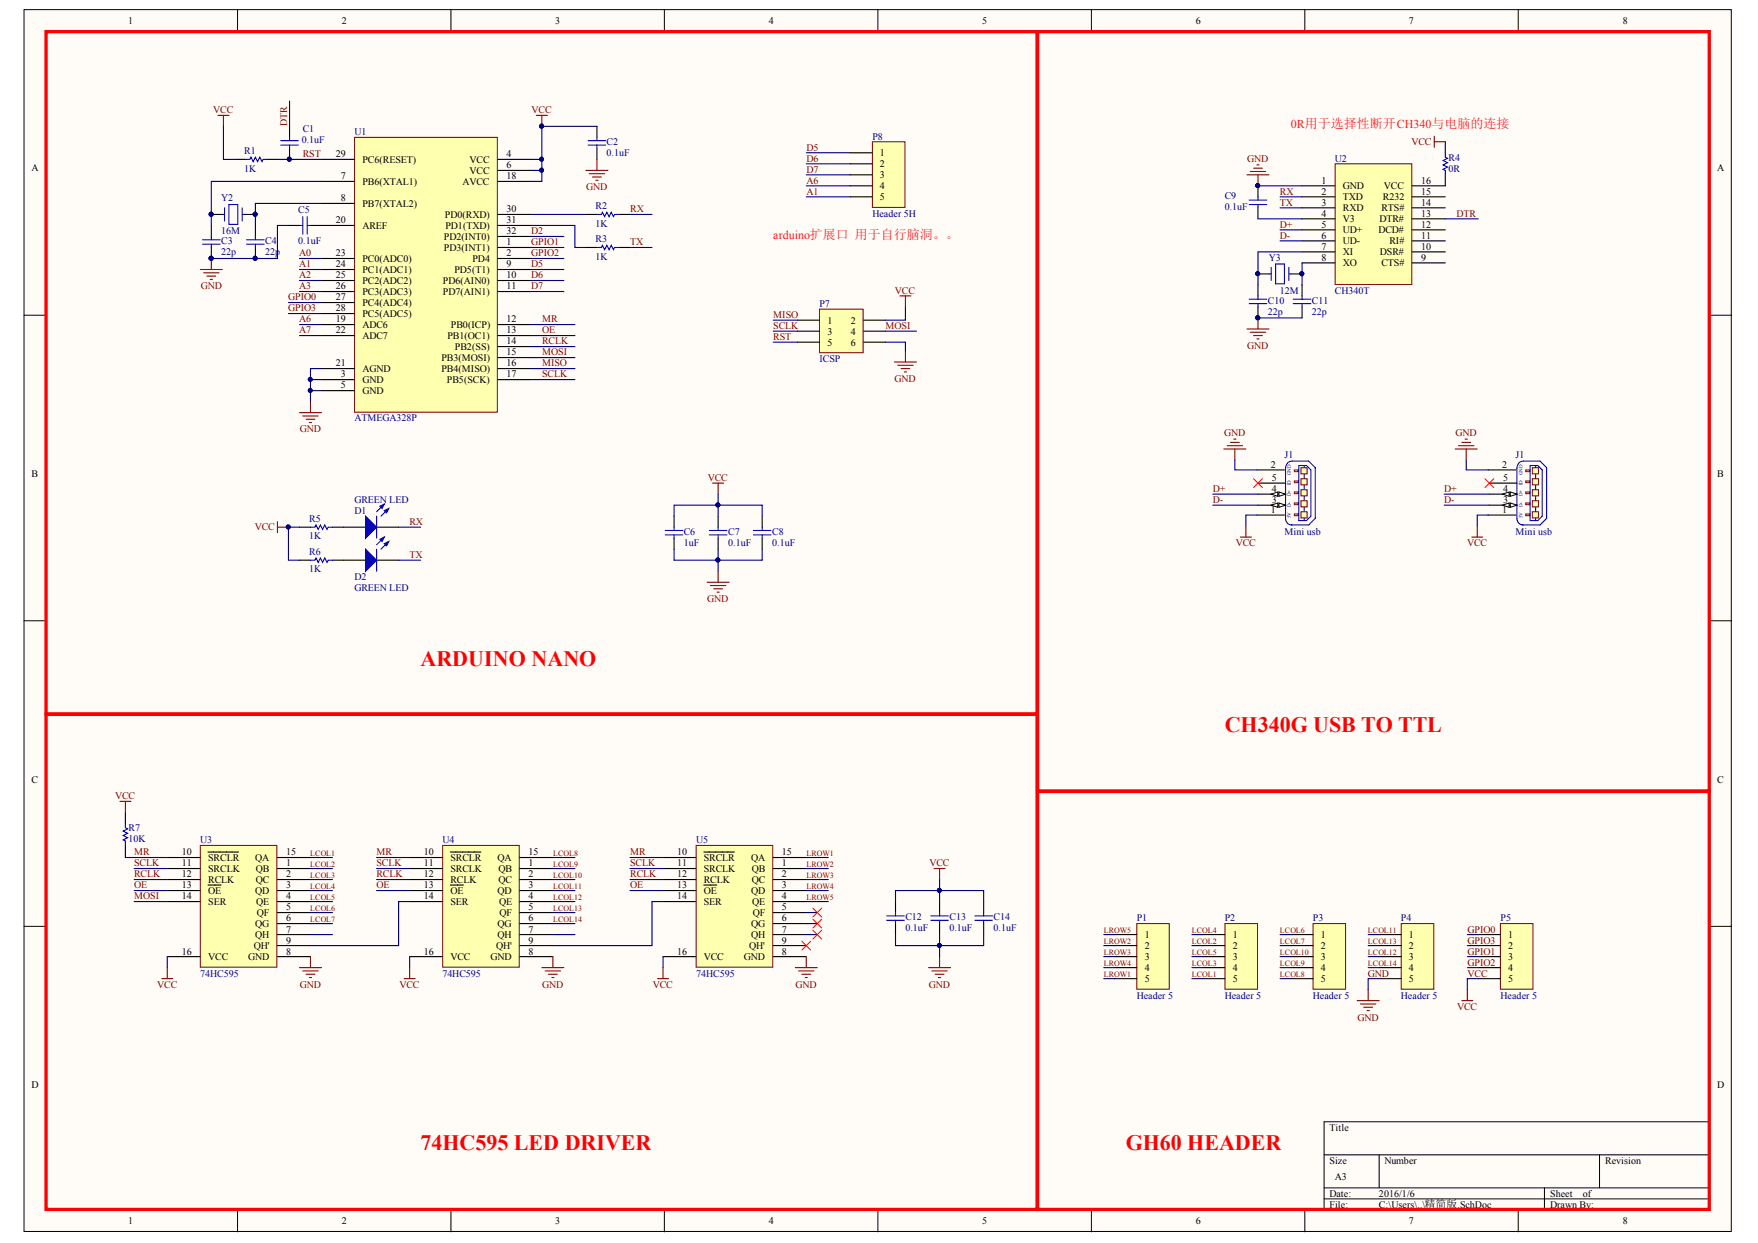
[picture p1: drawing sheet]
<svg xmlns="http://www.w3.org/2000/svg" width="297mm" height="210mm" viewBox="0 0 297 210" stroke-linecap="round" stroke-linejoin="round" font-family="sans-serif">
<g fill="#fffcf8" stroke="#000" stroke-width=".17">
<path d="M4.1 1.6h288.4v206.4h-288.4z"/>
<path d="M7.8 5.3h281v198.9h-281z"/>
</g>
<g fill="none" stroke="#000" stroke-width=".17">
<path d="M40.1 1.6v3.7M76.2 1.6v3.7M112.3 1.6v3.7M148.3 1.6v3.7M184.4 1.6v3.7M220.5 1.6v3.7M256.5 1.6v3.7M4.1 53.2h3.7M288.9 53.2h3.7M4.1 104.8h3.7M288.9 104.8h3.7M4.1 156.4h3.7"/>
<path d="M288.9 156.4h3.7M223.7 195h65.2M233 195v5.6M270.3 195v5.6M288.9 189.4h-65.2v14.9M40.1 204.3v3.7M76.2 204.3v3.7M112.3 204.3v3.7M148.3 204.3v3.7M184.4 204.3v3.7M220.5 204.3v3.7M223.7 200.6h65.2"/>
<path d="M223.7 202.5h65.2M256.5 204.3v3.7M261 200.6v3.7"/>
</g>
<path d="M192.1 156h5.5v11h-5.5z" fill="#ffffb0" stroke="#800000" stroke-width=".17"/>
<path d="M188.4 157.8h3.7M188.4 159.7h3.7M188.4 161.5h3.7M188.4 163.4h3.7M188.4 165.3h3.7" fill="none" stroke="#000" stroke-width=".19"/>
<path d="M207 156h5.5v11h-5.5z" fill="#ffffb0" stroke="#800000" stroke-width=".17"/>
<path d="M203.2 157.8h3.8M203.2 159.7h3.8M203.2 161.5h3.8M203.2 163.4h3.8M203.2 165.3h3.8" fill="none" stroke="#000" stroke-width=".19"/>
<path d="M221.9 156h5.5v11h-5.5z" fill="#ffffb0" stroke="#800000" stroke-width=".17"/>
<path d="M218.1 157.8h3.8M218.1 159.7h3.8M218.1 161.5h3.8M218.1 163.4h3.8M218.1 165.3h3.8" fill="none" stroke="#000" stroke-width=".19"/>
<path d="M236.8 156h5.5v11h-5.5z" fill="#ffffb0" stroke="#800000" stroke-width=".17"/>
<path d="M233 157.8h3.8M233 159.7h3.8M233 161.5h3.8M233 163.4h3.8M233 165.3h3.8" fill="none" stroke="#000" stroke-width=".19"/>
<path d="M253.5 156h5.5v11h-5.5z" fill="#ffffb0" stroke="#800000" stroke-width=".17"/>
<path d="M249.8 157.8h3.7M249.8 159.7h3.7M249.8 161.5h3.7M249.8 163.4h3.7M249.8 165.3h3.7" fill="none" stroke="#000" stroke-width=".19"/>
<path d="M229.3 169h3.7M229.9 169.5h2.6M230.4 170.1h1.5M231 170.7h.4M231.2 167.1v1.9M247 169h1.9M247.9 167.1v1.9" fill="none" stroke="#800000" stroke-width=".19"/>
<g fill="none" stroke="#000080" stroke-width=".19">
<path d="M186.5 159.7h1.9M186.5 157.8h1.9M201.4 159.7h1.8M201.4 157.8h1.8M216.3 159.7h1.8M216.3 157.8h1.8M231.2 159.7h1.8M231.2 157.8h1.8M247.9 159.7h1.9M247.9 157.8h1.9M186.5 165.3h1.9M186.5 163.4h1.9"/>
<path d="M186.5 161.5h1.9M201.4 165.3h1.8M201.4 163.4h1.8M201.4 161.5h1.8M216.3 165.3h1.8M216.3 163.4h1.8M216.3 161.5h1.8M231.2 163.4h1.8M231.2 161.5h1.8M233 165.3h-1.8v1.8M247.9 163.4h1.9M247.9 161.5h1.9"/>
<path d="M249.8 165.3h-1.9v1.8"/>
</g>
<path d="M59.9 23.2h24.1v46.4h-24.1z" fill="#ffffb0" stroke="#800000" stroke-width=".17"/>
<g fill="none" stroke="#000" stroke-width=".19">
<path d="M54.3 26.9h5.6M54.3 30.6h5.6M54.3 34.4h5.6M54.3 38.1h5.6M84.1 26.9h5.6M84.1 28.8h5.6M84.1 30.6h5.6M84.1 38.1h5.6M84.1 36.2h5.6M84.1 39.9h5.6M54.3 43.7h5.6M54.3 45.5h5.6"/>
<path d="M54.3 47.4h5.6M54.3 49.2h5.6M54.3 54.8h5.6M54.3 56.7h5.6M54.3 51.1h5.6M54.3 52.9h5.6M84.1 41.8h5.6M84.1 43.7h5.6M84.1 45.5h5.6M84.1 47.4h5.6M84.1 49.2h5.6M84.1 54.8h5.6"/>
<path d="M84.1 56.7h5.6M84.1 58.5h5.6M54.3 64.1h5.6M54.3 66h5.6M54.3 62.2h5.6M84.1 64.1h5.6M84.1 60.4h5.6M84.1 62.2h5.6"/>
</g>
<path d="M33.8 142.8h13v20.5h-13z" fill="#ffffb0" stroke="#800000" stroke-width=".17"/>
<g fill="none" stroke="#000" stroke-width=".19">
<path d="M28.3 146.7h5.5M28.3 148.5h5.5M28.3 150.4h5.5M28.3 152.2h5.5M28.3 144.8h5.5M35.1 143.9h5.2M35.1 149.5h2.2M46.9 146.7h5.6M46.9 148.5h5.6M46.9 150.4h5.6M46.9 152.2h5.6M46.9 154.1h5.6"/>
<path d="M46.9 156h5.6M46.9 157.8h5.6M46.9 159.7h5.6M46.9 144.8h5.6M28.3 161.5h5.5M46.9 161.5h5.6"/>
</g>
<path d="M117.6 142.8h13v20.5h-13z" fill="#ffffb0" stroke="#800000" stroke-width=".17"/>
<g fill="none" stroke="#000" stroke-width=".19">
<path d="M112 146.7h5.6M112 148.5h5.6M112 150.4h5.6M112 152.2h5.6M112 144.8h5.6M118.9 143.9h5.2M118.9 149.5h2.2M130.6 146.7h5.6M130.6 148.5h5.6M130.6 150.4h5.6M130.6 152.2h5.6M130.6 154.1h5.6"/>
<path d="M130.6 156h5.6M130.6 157.8h5.6M130.6 159.7h5.6M130.6 144.8h5.6M112 161.5h5.6M130.6 161.5h5.6"/>
</g>
<path d="M74.8 142.8h12.9v20.5h-12.9z" fill="#ffffb0" stroke="#800000" stroke-width=".17"/>
<g fill="none" stroke="#000" stroke-width=".19">
<path d="M69.2 146.7h5.6M69.2 148.5h5.6M69.2 150.4h5.6M69.2 152.2h5.6M69.2 144.8h5.6M76.1 143.9h5.2M76.1 149.5h2.2M87.8 146.7h5.6M87.8 148.5h5.6M87.8 150.4h5.6M87.8 152.2h5.6M87.8 154.1h5.6"/>
<path d="M87.8 156h5.6M87.8 157.8h5.6M87.8 159.7h5.6M87.8 144.8h5.6M69.2 161.5h5.6M87.8 161.5h5.6"/>
</g>
<path d="M225.6 27.7h12.9v20.3h-12.9z" fill="#ffffb0" stroke="#800000" stroke-width=".17"/>
<g fill="none" stroke="#000" stroke-width=".19">
<path d="M35.7 36.2h1.9M39.6 26.9h1.9M41.3 36.2h1.9M45.2 26.9h1.9M100.9 21.3v1.9M100.9 25.1v1.8M220 31.4h5.6M220 33.2h5.6M220 35.1h5.6M220 37h5.6M220 38.8h5.6M238.6 33.2h5.6"/>
<path d="M238.6 35.1h5.6M238.6 37h5.6M238.6 38.8h5.6M244.2 29.5v1.9h-5.6M244.2 23.9v1.9M212.6 46.3h1.8M218.1 46.3h1.9M220 40.7h5.6M220 42.5h5.6M220 44.4h5.6M238.6 40.7h5.6M238.6 42.5h5.6"/>
<path d="M238.6 44.4h5.6M151.3 152.2v1.9M151.3 156v1.8M158.8 152.2v1.9M158.8 156v1.8M166.2 152.2v1.9M166.2 156v1.8"/>
</g>
<g fill="#000080" stroke="#000080" stroke-width=".17">
<circle cx="35.7" cy="36.2" r=".33"/>
<circle cx="43.1" cy="36.2" r=".33"/>
<circle cx="212.5" cy="46.2" r=".33"/>
<circle cx="219.9" cy="46.2" r=".33"/>
<circle cx="212.5" cy="53.7" r=".33"/>
<circle cx="212.5" cy="31.3" r=".33"/>
<circle cx="91.5" cy="28.7" r=".33"/>
<circle cx="52.4" cy="64.1" r=".33"/>
<circle cx="35.7" cy="43.6" r=".33"/>
<circle cx="52.4" cy="65.9" r=".33"/>
<circle cx="91.5" cy="21.3" r=".33"/>
<circle cx="121.3" cy="94.6" r=".33"/>
<circle cx="121.3" cy="85.3" r=".33"/>
<circle cx="158.7" cy="159.6" r=".33"/>
<circle cx="158.7" cy="150.3" r=".33"/>
<circle cx="91.5" cy="26.9" r=".33"/>
</g>
<g fill="none" stroke="#00f" stroke-width=".19">
<path d="M37.6 36.2h.3M37.9 35.1v2.2M38.7 34.5h1.5v3.4h-1.5zM40.9 35.1v2.2M40.9 36.2h.4M41.5 26.9h.7l.2-.4 .4 .8 .4-.8 .3 .8 .4-.8 .4 .8 .2-.4h.7M99.4 24.5h3M99.4 23.8h3M100.9 23.2v.6M100.9 24.5v.6M244.2 25.8v.7l.4 .2-.8 .4 .8 .4-.8 .3 .8 .4-.8 .4 .4 .2v.7M214.4 46.3h.4"/>
<path d="M214.8 45.1v2.3M215.5 44.6h1.5v3.3h-1.5zM217.8 45.1v2.3M217.8 46.3h.3M220.4 78.6v9.3M149.8 155.4h3M149.8 154.7h3M151.3 154.1v.6M151.3 155.4v.6M157.3 155.4h2.9M157.3 154.7h2.9M158.8 154.1v.6"/>
<path d="M158.8 155.4v.6M164.7 155.4h3M164.7 154.7h3M166.2 154.1v.6M166.2 155.4v.6"/>
</g>
<g fill="none" stroke="#800000" stroke-width=".19">
<path d="M36.8 19.5h1.9M37.8 19.5v1.8M90.6 19.5h1.9M91.6 19.5v1.8M99 28.8h3.7M99.6 29.3h2.6M100.1 29.9h1.5M100.7 30.4h.3M100.9 26.9v1.9M210.7 29.5h3.7M211.3 29h2.6M211.8 28.4h1.5"/>
<path d="M212.4 27.8h.3M212.6 29.5v1.9M242.3 23v1.9M242.3 23.9h1.9M33.8 45.5h3.8M34.4 46.1h2.6M35 46.6h1.5M35.5 47.2h.4M35.7 43.7v1.8M210.7 55.6h3.7M211.3 56.1h2.6M211.8 56.7h1.5"/>
<path d="M212.4 57.2h.3M212.6 53.7v1.9M50.6 69.7h3.7M51.2 70.2h2.6M51.7 70.8h1.5M52.3 71.4h.3M52.5 67.8v1.9M119.5 98.3h3.7M120 98.9h2.6M120.4 81.6h1.9M120.6 99.4h1.5M121.2 100h.3"/>
<path d="M121.3 81.6v1.8M121.3 96.5v1.8M157.8 146.7h1.9M158.8 146.7v1.8M27.3 165.3h1.9M28.3 163.4v1.9M50.6 163.4h3.7M51.2 164h2.6M51.7 164.5h1.5M52.3 165.1h.3M52.5 161.5v1.9M68.3 165.3h1.8"/>
<path d="M69.2 163.4v1.9M91.6 163.4h3.7M92.1 164h2.6M92.7 164.5h1.5M93.2 165.1h.4M93.4 161.5v1.9M111.1 165.3h1.9M112 163.4v1.9M134.4 163.4h3.7M134.9 164h2.6M135.5 164.5h1.5M136 165.1h.4"/>
<path d="M136.2 161.5v1.9M156.9 163.4h3.7M157.5 164h2.6M158 164.5h1.5M158.6 165.1h.3M158.8 161.5v1.9"/>
</g>
<g fill="none" stroke="#000080" stroke-width=".19">
<path d="M37.8 21.3v5.6h1.8M89.7 38.1h7.4v3.7h1.9M89.7 26.9h1.9v3.7h-1.9M89.7 28.8h1.9M89.7 36.2h9.3M89.7 39.9h5.6M100.9 21.3h-9.3v5.6M106.4 36.2h3.8M136.2 33.2h7.5M136.2 31.4h7.5M136.2 25.8h7.5M136.2 27.7h7.5"/>
<path d="M136.2 29.5h7.5M212.6 37h7.4M212.6 31.4h7.4M216.3 38.8h3.7M216.3 35.1h3.7M216.3 33.2h3.7M48.7 51.1h5.6M48.7 52.9h5.6M50.6 56.7h3.7M50.6 54.8h3.7M50.6 49.2h3.7M50.6 47.4h3.7"/>
<path d="M50.6 45.5h3.7M50.6 43.7h3.7M89.7 41.8h5.6M89.7 58.5h7.4M89.7 56.7h7.4M89.7 54.8h7.4M89.7 49.2h5.6M89.7 47.4h5.6M89.7 45.5h5.6M89.7 43.7h5.6M106.4 41.8h3.8M212.6 53.7h7.4"/>
<path d="M216.3 40.7h3.7M52.5 64.1h1.8M52.5 66v1.8M54.3 62.2h-1.8v3.8h1.8M89.7 64.1h7.4M89.7 62.2h7.4M89.7 60.4h7.4M113.9 92.7v1.9h7.4v-1.9M121.3 83.4v3.8M128.8 92.7v1.9h-7.5v1.9M22.7 146.7h5.6M22.7 148.5h5.6"/>
<path d="M22.7 150.4h5.6M22.7 152.2h5.6M52.5 144.8h3.7M52.5 146.7h3.7M52.5 148.5h3.7M52.5 150.4h3.7M52.5 152.2h3.7M52.5 154.1h3.7M52.5 156h3.7M52.5 157.8h3.7M63.6 144.8h5.6M63.6 146.7h5.6"/>
<path d="M63.6 148.5h5.6M63.6 150.4h5.6M69.2 152.2h-1.8v7.5h-14.9M93.4 144.8h3.7M93.4 146.7h3.7M93.4 148.5h3.7M93.4 150.4h3.7M93.4 152.2h3.7M93.4 154.1h3.7M93.4 156h3.7M93.4 157.8h3.7M106.4 144.8h5.6"/>
<path d="M106.4 146.7h5.6M106.4 148.5h5.6M106.4 150.4h5.6M112 152.2h-1.8v7.5h-16.8M136.2 144.8h3.8M136.2 146.7h3.8M136.2 148.5h3.8M136.2 150.4h3.8M136.2 152.2h3.8M136.2 154.1h1.9M136.2 156h1.9M136.2 157.8h1.9"/>
<path d="M151.3 152.2v-1.8h7.5v1.8M151.3 157.8v1.9h14.9v-1.9M158.8 148.5v1.9h7.4v1.8M158.8 157.8v3.7M28.3 161.5v1.9M69.2 161.5v1.9M112 161.5v1.9"/>
</g>
<path d="M7.8 5.3h167.4v115.3h-167.4zM7.8 120.6h167.4v83.6h-167.4zM175.3 133.7h113.5v70.5h-113.5z" fill="none" stroke="#f00" stroke-width=".56"/>
<path d="M135.5 158.9l1.5 1.5M137 158.9l-1.5 1.5M137.3 153.4l1.5 1.4M137.3 155.2l1.5 1.5M137.3 157.1l1.5 1.5M138.8 153.4l-1.5 1.4M138.8 155.2l-1.5 1.5M138.8 157.1l-1.5 1.5" fill="none" stroke="#f00" stroke-width=".17"/>
<g fill="#ffffb0" stroke="#800000" stroke-width=".17">
<path d="M219.8 86.4h1.1v1.1h-1.1z"/>
<path d="M219.8 84.6h1.1v1h-1.1z"/>
<path d="M219.8 82.7h1.1v1h-1.1z"/>
<path d="M219.8 80.8h1.1v1.1h-1.1z"/>
<path d="M219.8 79h1.1v1h-1.1z"/>
<path d="M218.7 86.8h.7v.3h-.7z"/>
<path d="M218.7 84.9h.7v.3h-.7z"/>
<path d="M218.7 83.1h.7v.3h-.7z"/>
<path d="M218.7 81.2h.7v.3h-.7z"/>
<path d="M218.7 79.4h.7v.3h-.7z"/>
</g>
<path d="M219.4 78.6h1.3l.8 .8v7.8l-.8 .7h-1.3zM218.1 88.7h3l1.1-1.2v-8.5l-1.1-1.1h-2.8a1.22 1.22 0 0 0-1.1 1.3l.1 8.7a1 1 0 0 0 1 .8" fill="none" stroke="#00f" stroke-width=".19"/>
<path d="M212.4 79.4h4.6M212.4 87h4.6M212.6 85.3h4.6" fill="none" stroke="#000" stroke-width=".19"/>
<path d="M216.1 84.9l1.1 .4-1.1 .4z" fill="#fffcf8"/>
<path d="M216.1 84.9l1.1 .4-1.1 .4z" fill="none" stroke="#000" stroke-width=".17"/>
<path d="M214.8 85.3l1.1-.4v.8z" fill="#fffcf8"/>
<path d="M214.8 85.3l1.1-.4v.8z" fill="none" stroke="#000" stroke-width=".17"/>
<path d="M212.6 83.4h4.6" fill="none" stroke="#000" stroke-width=".19"/>
<path d="M216.1 83.1l1.1 .3-1.1 .4z" fill="#fffcf8"/>
<path d="M216.1 83.1l1.1 .3-1.1 .4z" fill="none" stroke="#000" stroke-width=".17"/>
<path d="M214.8 83.4l1.1-.3v.7z" fill="#fffcf8"/>
<path d="M214.8 83.4l1.1-.3v.7z" fill="none" stroke="#000" stroke-width=".17"/>
<path d="M58 89h3.8M63.6 89h3.8M212.6 81.6h4.6" fill="none" stroke="#000" stroke-width=".19"/>
<path d="M204.9 83.4h7.7M204.9 85.3h7.7M212.4 87h-1.9v1.8" fill="none" stroke="#000080" stroke-width=".19"/>
<path d="M206.8 75.8h3.7M207.3 75.3h2.6M207.9 74.7h1.5M208.5 74.1h.3M208.6 75.8v1.9M209.6 90.7h1.8M210.5 88.8v1.9" fill="none" stroke="#800000" stroke-width=".19"/>
<path d="M61.8 87.2l1.8 1.8-1.8 1.9z" fill="#00f"/>
<path d="M61.8 87.2l1.8 1.8-1.8 1.9zM64.9 85.1l-1.3 1.3M65.7 85.9l-1.3 1.3" fill="none" stroke="#00f" stroke-width=".19"/>
<path d="M64.9 86.2l.8-.3-.4 .7z" fill="#00f"/>
<path d="M64.9 86.2l.8-.3-.4 .7z" fill="none" stroke="#00f" stroke-width=".19"/>
<path d="M64.2 85.5l.7-.4-.3 .8z" fill="#00f"/>
<path d="M63.6 87.2v3.7M64.2 85.5l.7-.4-.3 .8z" fill="none" stroke="#00f" stroke-width=".19"/>
<path d="M46.9 88.1v1.9M46.9 89h1.8" fill="none" stroke="#800000" stroke-width=".19"/>
<circle cx="48.7" cy="89" r=".33" fill="#000080" stroke="#000080" stroke-width=".17"/>
<path d="M58 94.6h3.8M63.6 94.6h3.8" fill="none" stroke="#000" stroke-width=".19"/>
<path d="M61.8 92.7l1.8 1.9-1.8 1.9z" fill="#00f"/>
<path d="M61.8 92.7l1.8 1.9-1.8 1.9zM64.9 90.7l-1.3 1.3M65.7 91.4l-1.3 1.3" fill="none" stroke="#00f" stroke-width=".19"/>
<path d="M64.9 91.8l.8-.4-.4 .8z" fill="#00f"/>
<path d="M64.9 91.8l.8-.4-.4 .8z" fill="none" stroke="#00f" stroke-width=".19"/>
<path d="M64.2 91.1l.7-.4-.3 .7z" fill="#00f"/>
<g fill="none" stroke="#00f" stroke-width=".19">
<path d="M35.7 39.9v.6M43.2 39.9v.6M50.6 38.1h.6M51.2 36.6v3M51.9 36.6v3M51.9 38.1h.6M100.9 36.2h.7l.2-.4 .4 .8 .3-.8 .4 .8 .4-.8 .4 .8 .1-.4h.8M211.1 34.5h2.9M211.1 33.8h2.9M212.6 33.2v.6M212.6 34.5v.6M34.2 41.2h3"/>
<path d="M34.2 40.5h3M35.7 41.2v.6M41.7 41.2h2.9M41.7 40.5h2.9M43.2 41.2v.6M100.9 41.8h.7l.2-.4 .4 .8 .3-.8 .4 .8 .4-.8 .4 .8 .1-.4h.8M211.1 51.3h2.9M211.1 50.5h2.9M212.6 50v.5M212.6 51.3v.5M218.5 51.3h3M218.5 50.5h3"/>
<path d="M220 50v.5M220 51.3v.5M52.5 89h.7l.2-.3 .4 .7 .3-.7 .4 .7 .4-.7 .4 .7 .1-.4h.8M52.5 94.6h.7l.2-.4 .4 .8 .3-.8 .4 .8 .4-.8 .4 .8 .1-.4h.8M63.6 92.7v3.8M64.2 91.1l.7-.4-.3 .7zM112.4 90.3h3M112.4 89.6h3M113.9 89v.6M113.9 90.3v.6M119.8 90.3h3M119.8 89.6h3"/>
<path d="M121.3 89v.6M121.3 90.3v.6M127.3 90.3h3M127.3 89.6h3M128.8 89v.6M128.8 90.3v.6"/>
</g>
<path d="M48.7 38.1h-1.8v5.6h-11.2M54.3 34.4h-11.1v3.7M54.3 30.6h-18.6v7.5M220 44.4v3.7M220 42.5h-7.4v5.6M208.6 77.7v1.7h3.8M50.6 89h-1.9v5.6h1.9M67.4 89h3.7M67.4 94.6h3.7M113.9 87.2v-1.9h14.9v1.9" fill="none" stroke="#000080" stroke-width=".19"/>
<g fill="#000080" stroke="#000080" stroke-width=".17">
<circle cx="48.7" cy="89" r=".33"/>
<circle cx="212.5" cy="31.3" r=".33"/>
<circle cx="43.1" cy="36.2" r=".33"/>
<circle cx="43.1" cy="43.6" r=".33"/>
<circle cx="35.7" cy="43.6" r=".33"/>
<circle cx="35.7" cy="36.2" r=".33"/>
<circle cx="219.9" cy="46.2" r=".33"/>
<circle cx="212.5" cy="46.2" r=".33"/>
<circle cx="212.5" cy="53.7" r=".33"/>
<circle cx="121.3" cy="85.3" r=".33"/>
</g>
<g fill="none" stroke="#000" stroke-width=".19">
<path d="M35.7 38.1v1.8M43.2 38.1v1.8M48.7 38.1h1.9M52.5 38.1h1.8M99 36.2h1.9M104.6 36.2h1.8M212.6 31.4v1.8M212.6 35.1v1.9M35.7 41.8v1.9M43.2 41.8v1.9M99 41.8h1.9M104.6 41.8h1.8"/>
<path d="M212.6 48.1v1.9M212.6 51.8v1.9M220 48.1v1.9M220 51.8v1.9M50.6 89h1.9M50.6 94.6h1.9M56.2 89h1.8M56.2 94.6h1.8M113.9 87.2v1.8M113.9 90.9v1.8M121.3 87.2v1.8M121.3 90.9v1.8"/>
<path d="M128.8 87.2v1.8M128.8 90.9v1.8"/>
</g>
<path d="M211.8 80.8l1.5 1.5M213.3 80.8l-1.5 1.5" fill="none" stroke="#f00" stroke-width=".17"/>
<path d="M138.5 52.2h7.3v7.4h-7.3z" fill="#ffffb0" stroke="#800000" stroke-width=".17"/>
<path d="M48.9 21.3v1.9M48.9 25.1v1.8M134.7 54.1h3.8M134.7 55.9h3.8M134.7 57.8h3.8M145.9 54.1h3.7M145.9 55.9h3.7M145.9 57.8h3.7M21.2 137.2v1.8M21.2 142.8v1.8" fill="none" stroke="#000" stroke-width=".19"/>
<path d="M152.1 50h1.8M153 50v1.8M153 59.3v1.8M151.1 61.1h3.7M151.7 61.7h2.6M152.2 62.2h1.5M152.8 62.8h.4M20.3 135.3h1.8M21.2 135.3v1.9" fill="none" stroke="#800000" stroke-width=".19"/>
<path d="M48.9 17.1v4.2M47.1 26.9h7.2M244.2 37h5.6M130.6 54.1h4.1M130.6 55.9h4.1M130.6 57.8h4.1M149.6 57.8h3.4v1.5M149.6 55.9h5.2M153 51.8v2.3h-3.4M21.2 144.6v.2h7.1" fill="none" stroke="#000080" stroke-width=".19"/>
<path d="M47.4 24.5h3M47.4 23.8h3M48.9 23.2v.6M48.9 24.5v.6M21.2 139v.8l.4 .2-.8 .3 .8 .4-.8 .4 .8 .4-.8 .3 .4 .2v.8" fill="none" stroke="#00f" stroke-width=".19"/>
<circle cx="48.9" cy="26.9" r=".33" fill="#000080" stroke="#000080" stroke-width=".17"/>
<path d="M147.4 23.9h5.5v11.1h-5.5z" fill="#ffffb0" stroke="#800000" stroke-width=".17"/>
<path d="M143.7 25.8h3.7M143.7 27.7h3.7M143.7 29.5h3.7M143.7 31.4h3.7M143.7 33.2h3.7" fill="none" stroke="#000" stroke-width=".19"/>
<path d="M175.3 5.3h113.5v128.3h-113.5z" fill="none" stroke="#f00" stroke-width=".56"/>
<path d="M259.5 78.6v9.3" fill="none" stroke="#00f" stroke-width=".19"/>
<g fill="#ffffb0" stroke="#800000" stroke-width=".17">
<path d="M258.9 86.4h1.1v1.1h-1.1z"/>
<path d="M258.9 84.6h1.1v1h-1.1z"/>
<path d="M258.9 82.7h1.1v1h-1.1z"/>
<path d="M258.9 80.8h1.1v1.1h-1.1z"/>
<path d="M258.9 79h1.1v1h-1.1z"/>
<path d="M257.8 86.8h.7v.3h-.7z"/>
<path d="M257.8 84.9h.7v.3h-.7z"/>
<path d="M257.8 83.1h.7v.3h-.7z"/>
<path d="M257.8 81.2h.7v.3h-.7z"/>
<path d="M257.8 79.4h.7v.3h-.7z"/>
</g>
<path d="M258.5 78.6h1.3l.8 .8v7.8l-.8 .7h-1.3zM257.2 88.7h3l1.1-1.2v-8.5l-1.1-1.1h-2.8a1.22 1.22 0 0 0-1.1 1.3l.1 8.7a1 1 0 0 0 1 .8" fill="none" stroke="#00f" stroke-width=".19"/>
<path d="M251.5 79.4h4.6M251.5 87h4.6M251.6 85.3h4.7" fill="none" stroke="#000" stroke-width=".19"/>
<path d="M255.2 84.9l1.1 .4-1.1 .4z" fill="#fffcf8"/>
<path d="M255.2 84.9l1.1 .4-1.1 .4z" fill="none" stroke="#000" stroke-width=".17"/>
<path d="M253.9 85.3l1.1-.4v.8z" fill="#fffcf8"/>
<path d="M253.9 85.3l1.1-.4v.8z" fill="none" stroke="#000" stroke-width=".17"/>
<path d="M251.6 83.4h4.7" fill="none" stroke="#000" stroke-width=".19"/>
<path d="M255.2 83.1l1.1 .3-1.1 .4z" fill="#fffcf8"/>
<path d="M255.2 83.1l1.1 .3-1.1 .4z" fill="none" stroke="#000" stroke-width=".17"/>
<path d="M253.9 83.4l1.1-.3v.7z" fill="#fffcf8"/>
<path d="M253.9 83.4l1.1-.3v.7z" fill="none" stroke="#000" stroke-width=".17"/>
<path d="M251.6 81.6h4.7" fill="none" stroke="#000" stroke-width=".19"/>
<path d="M247.7 77.7v1.7h3.8M244 83.4h7.6M244 85.3h7.6M251.5 87h-1.9v1.8" fill="none" stroke="#000080" stroke-width=".19"/>
<path d="M245.9 75.8h3.7M246.4 75.3h2.6M247 74.7h1.5M247.6 74.1h.3M247.7 75.8v1.9M248.7 90.7h1.8M249.6 88.8v1.9" fill="none" stroke="#800000" stroke-width=".19"/>
<path d="M250.9 80.8l1.5 1.5M252.4 80.8l-1.5 1.5" fill="none" stroke="#f00" stroke-width=".17"/>
<g font-size="3.7" fill="#f00">
<text x="71" y="112.4">ARDUINO NANO</text>
<text x="206.9" y="123.5">CH340G USB TO TTL</text>
<text x="71" y="194.2">74HC595 LED DRIVER</text>
<text x="190.2" y="194.2">GH60 HEADER</text>
</g>
<g font-size="2" fill="#ee0e22">
<text x="218.1" y="21.6">0R用于选择性断开CH340与电脑的连接</text>
<text x="130.7" y="40.4">arduino扩展口 用于自行脑洞。。</text>
</g>
<g font-size="1.7">
<text x="21.7" y="4.1">1</text>
<text x="57.8" y="4.1">2</text>
<text x="93.8" y="4.1">3</text>
<text x="129.9" y="4.1">4</text>
<text x="165.9" y="4.1">5</text>
<text x="202" y="4.1">6</text>
<text x="238.1" y="4.1">7</text>
<text x="274.2" y="4.1">8</text>
<text x="5.3" y="28.9">A</text>
<text x="56.7" y="26.5">29</text>
<text x="61.2" y="27.5">PC6(RESET)</text>
<text x="79.3" y="27.5">VCC</text>
<text x="79.3" y="29.3">VCC</text>
<text x="85.6" y="26.5">4</text>
<text x="85.6" y="28.4">6</text>
<text x="148.7" y="26.4">1</text>
<text x="148.7" y="28.2">2</text>
<text x="290.2" y="28.9">A</text>
<text x="57.6" y="30.3">7</text>
<text x="57.6" y="34">8</text>
<text x="61.2" y="31.2">PB6(XTAL1)</text>
<text x="61.2" y="34.9">PB7(XTAL2)</text>
<text x="78.1" y="31.2">AVCC</text>
<text x="85.6" y="30.3">18</text>
<text x="85.6" y="35.8">30</text>
<text x="148.7" y="30.1">3</text>
<text x="148.7" y="31.9">4</text>
<text x="148.7" y="33.8">5</text>
<text x="223.3" y="31">1</text>
<text x="223.3" y="32.9">2</text>
<text x="223.3" y="34.7">3</text>
<text x="226.9" y="31.9">GND</text>
<text x="226.9" y="33.8">TXD</text>
<text x="226.9" y="35.7">RXD</text>
<text x="233.4" y="35.7">RTS#</text>
<text x="233.7" y="33.8">R232</text>
<text x="233.8" y="31.9">VCC</text>
<text x="240.1" y="34.7">14</text>
<text x="240.1" y="32.9">15</text>
<text x="240.1" y="31">16</text>
<text x="56.7" y="37.7">20</text>
<text x="61.2" y="38.6">AREF</text>
<text x="75" y="40.5">PD2(INT0)</text>
<text x="75.2" y="36.8">PD0(RXD)</text>
<text x="75.3" y="38.6">PD1(TXD)</text>
<text x="85.6" y="41.4">1</text>
<text x="85.6" y="37.7">31</text>
<text x="85.6" y="39.5">32</text>
<text x="223.3" y="36.6">4</text>
<text x="223.3" y="38.5">5</text>
<text x="223.3" y="40.3">6</text>
<text x="226.9" y="37.5">V3</text>
<text x="226.9" y="39.4">UD+</text>
<text x="226.9" y="41.2">UD-</text>
<text x="232.9" y="39.4">DCD#</text>
<text x="233.1" y="37.5">DTR#</text>
<text x="234.8" y="41.2">RI#</text>
<text x="240.1" y="40.3">11</text>
<text x="240.1" y="38.5">12</text>
<text x="240.1" y="36.6">13</text>
<text x="56.7" y="43.3">23</text>
<text x="56.7" y="45.1">24</text>
<text x="56.7" y="47">25</text>
<text x="61.2" y="44.2">PC0(ADC0)</text>
<text x="61.2" y="46.1">PC1(ADC1)</text>
<text x="61.2" y="47.9">PC2(ADC2)</text>
<text x="74.8" y="47.9">PD6(AIN0)</text>
<text x="75" y="42.3">PD3(INT1)</text>
<text x="76.8" y="46.1">PD5(T1)</text>
<text x="79.8" y="44.2">PD4</text>
<text x="85.6" y="43.3">2</text>
<text x="85.6" y="45.1">9</text>
<text x="85.6" y="47">10</text>
<text x="223.3" y="42.2">7</text>
<text x="223.3" y="44">8</text>
<text x="226.9" y="43.1">XI</text>
<text x="226.9" y="45">XO</text>
<text x="233.2" y="43.1">DSR#</text>
<text x="233.4" y="45">CTS#</text>
<text x="240.1" y="44">9</text>
<text x="240.1" y="42.2">10</text>
<text x="56.7" y="48.8">26</text>
<text x="56.7" y="50.7">27</text>
<text x="56.7" y="52.6">28</text>
<text x="61.2" y="49.8">PC3(ADC3)</text>
<text x="61.2" y="51.6">PC4(ADC4)</text>
<text x="61.2" y="53.5">PC5(ADC5)</text>
<text x="74.8" y="49.8">PD7(AIN1)</text>
<text x="85.6" y="48.8">11</text>
<text x="56.7" y="54.4">19</text>
<text x="56.7" y="56.3">22</text>
<text x="61.2" y="55.3">ADC6</text>
<text x="61.2" y="57.2">ADC7</text>
<text x="75.6" y="57.2">PB1(OC1)</text>
<text x="76.2" y="55.3">PB0(ICP)</text>
<text x="76.9" y="59.1">PB2(SS)</text>
<text x="85.6" y="54.4">12</text>
<text x="85.6" y="56.3">13</text>
<text x="85.6" y="58.1">14</text>
<text x="85.6" y="60">15</text>
<text x="139.8" y="54.7">1</text>
<text x="139.8" y="56.5">3</text>
<text x="139.8" y="58.4">5</text>
<text x="143.8" y="54.7">2</text>
<text x="143.8" y="56.5">4</text>
<text x="143.8" y="58.4">6</text>
<text x="56.7" y="61.9">21</text>
<text x="57.6" y="63.7">3</text>
<text x="57.6" y="65.6">5</text>
<text x="61.2" y="64.6">GND</text>
<text x="61.2" y="62.8">AGND</text>
<text x="74.6" y="60.9">PB3(MOSI)</text>
<text x="74.6" y="62.8">PB4(MISO)</text>
<text x="75.5" y="64.6">PB5(SCK)</text>
<text x="85.6" y="61.9">16</text>
<text x="85.6" y="63.7">17</text>
<text x="61.2" y="66.5">GND</text>
<text x="5.3" y="80.5">B</text>
<text x="214.7" y="79">2</text>
<text x="214.9" y="83.1">4</text>
<text x="214.9" y="81.2">5</text>
<text x="253.8" y="79">2</text>
<text x="254" y="83.1">4</text>
<text x="254" y="81.2">5</text>
<text x="290.2" y="80.5">B</text>
<text x="214.7" y="86.6">1</text>
<text x="214.9" y="84.9">3</text>
<text x="253.8" y="86.6">1</text>
<text x="254" y="84.9">3</text>
<text x="5.3" y="132.2">C</text>
<text x="290.2" y="132.2">C</text>
<text x="30.7" y="144.4">10</text>
<text x="30.7" y="146.3">11</text>
<text x="30.7" y="148.1">12</text>
<text x="30.7" y="150">13</text>
<text x="35.2" y="145.3">SRCLR</text>
<text x="35.2" y="147.2">SRCLK</text>
<text x="35.2" y="149.1">RCLK</text>
<text x="43.1" y="145.3">QA</text>
<text x="43.2" y="147.2">QB</text>
<text x="43.2" y="149.1">QC</text>
<text x="48.4" y="146.3">1</text>
<text x="48.4" y="148.1">2</text>
<text x="48.4" y="150">3</text>
<text x="48.4" y="144.4">15</text>
<text x="71.6" y="144.4">10</text>
<text x="71.6" y="146.3">11</text>
<text x="71.6" y="148.1">12</text>
<text x="71.6" y="150">13</text>
<text x="76.1" y="145.3">SRCLR</text>
<text x="76.1" y="147.2">SRCLK</text>
<text x="76.1" y="149.1">RCLK</text>
<text x="84.1" y="145.3">QA</text>
<text x="84.2" y="147.2">QB</text>
<text x="84.2" y="149.1">QC</text>
<text x="89.3" y="146.3">1</text>
<text x="89.3" y="148.1">2</text>
<text x="89.3" y="150">3</text>
<text x="89.3" y="144.4">15</text>
<text x="114.4" y="144.4">10</text>
<text x="114.4" y="146.3">11</text>
<text x="114.4" y="148.1">12</text>
<text x="114.4" y="150">13</text>
<text x="118.9" y="145.3">SRCLR</text>
<text x="118.9" y="147.2">SRCLK</text>
<text x="118.9" y="149.1">RCLK</text>
<text x="126.9" y="145.3">QA</text>
<text x="127" y="147.2">QB</text>
<text x="127" y="149.1">QC</text>
<text x="132.1" y="146.3">1</text>
<text x="132.1" y="148.1">2</text>
<text x="132.1" y="150">3</text>
<text x="132.1" y="144.4">15</text>
<text x="30.7" y="151.8">14</text>
<text x="35.2" y="150.9">OE</text>
<text x="35.2" y="152.8">SER</text>
<text x="43.1" y="150.9">QD</text>
<text x="43.3" y="152.8">QE</text>
<text x="43.4" y="154.6">QF</text>
<text x="48.4" y="151.8">4</text>
<text x="48.4" y="153.7">5</text>
<text x="48.4" y="155.6">6</text>
<text x="71.6" y="151.8">14</text>
<text x="76.1" y="150.9">OE</text>
<text x="76.1" y="152.8">SER</text>
<text x="84.1" y="150.9">QD</text>
<text x="84.3" y="152.8">QE</text>
<text x="84.4" y="154.6">QF</text>
<text x="89.3" y="151.8">4</text>
<text x="89.3" y="153.7">5</text>
<text x="89.3" y="155.6">6</text>
<text x="114.4" y="151.8">14</text>
<text x="118.9" y="150.9">OE</text>
<text x="118.9" y="152.8">SER</text>
<text x="126.9" y="150.9">QD</text>
<text x="127.1" y="152.8">QE</text>
<text x="127.2" y="154.6">QF</text>
<text x="132.1" y="151.8">4</text>
<text x="132.1" y="153.7">5</text>
<text x="132.1" y="155.6">6</text>
<text x="30.7" y="161.2">16</text>
<text x="42.9" y="160.3">QH'</text>
<text x="43.1" y="156.6">QG</text>
<text x="43.1" y="158.4">QH</text>
<text x="48.4" y="157.5">7</text>
<text x="48.4" y="161.2">8</text>
<text x="48.4" y="159.4">9</text>
<text x="71.6" y="161.2">16</text>
<text x="83.8" y="160.3">QH'</text>
<text x="84.1" y="156.6">QG</text>
<text x="84.1" y="158.4">QH</text>
<text x="89.3" y="157.5">7</text>
<text x="89.3" y="161.2">8</text>
<text x="89.3" y="159.4">9</text>
<text x="114.4" y="161.2">16</text>
<text x="126.6" y="160.3">QH'</text>
<text x="126.9" y="156.6">QG</text>
<text x="126.9" y="158.4">QH</text>
<text x="132.1" y="157.5">7</text>
<text x="132.1" y="161.2">8</text>
<text x="132.1" y="159.4">9</text>
<text x="193.4" y="158.4">1</text>
<text x="193.4" y="160.3">2</text>
<text x="208.3" y="158.4">1</text>
<text x="208.3" y="160.3">2</text>
<text x="223.2" y="158.4">1</text>
<text x="223.2" y="160.3">2</text>
<text x="238.1" y="158.4">1</text>
<text x="238.1" y="160.3">2</text>
<text x="254.8" y="158.4">1</text>
<text x="254.8" y="160.3">2</text>
<text x="35.2" y="162.1">VCC</text>
<text x="41.9" y="162.1">GND</text>
<text x="76.1" y="162.1">VCC</text>
<text x="82.9" y="162.1">GND</text>
<text x="118.9" y="162.1">VCC</text>
<text x="125.7" y="162.1">GND</text>
<text x="193.4" y="162.1">3</text>
<text x="193.4" y="164">4</text>
<text x="193.4" y="165.9">5</text>
<text x="208.3" y="162.1">3</text>
<text x="208.3" y="164">4</text>
<text x="208.3" y="165.9">5</text>
<text x="223.2" y="162.1">3</text>
<text x="223.2" y="164">4</text>
<text x="223.2" y="165.9">5</text>
<text x="238.1" y="162.1">3</text>
<text x="238.1" y="164">4</text>
<text x="238.1" y="165.9">5</text>
<text x="254.8" y="162.1">3</text>
<text x="254.8" y="164">4</text>
<text x="254.8" y="165.9">5</text>
<text x="5.3" y="183.7">D</text>
<text x="290.2" y="183.7">D</text>
<text x="224.6" y="191">Title</text>
<text x="224.6" y="196.5">Size</text>
<text x="233.9" y="196.5">Number</text>
<text x="271.2" y="196.5">Revision</text>
<text x="224.6" y="202.1">Date:</text>
<text x="224.6" y="204">File:</text>
<text x="225.6" y="199.3">A3</text>
<text x="233" y="202.1">2016/1/6</text>
<text x="233" y="204">C:\Users\..\精简版.SchDoc</text>
<text x="261.9" y="202.1">Sheet</text>
<text x="261.9" y="204">Drawn By:</text>
<text x="267.4" y="202.1">of</text>
<text x="21.7" y="206.8">1</text>
<text x="57.8" y="206.8">2</text>
<text x="93.8" y="206.8">3</text>
<text x="129.9" y="206.8">4</text>
<text x="165.9" y="206.8">5</text>
<text x="202" y="206.8">6</text>
<text x="238.1" y="206.8">7</text>
<text x="274.2" y="206.8">8</text>
</g>
<g font-size="1.7" fill="#800000">
<text x="36" y="19.1">VCC</text>
<text x="48.5" y="21.3" transform="rotate(-90 48.5 21.3)">DTR</text>
<text x="89.8" y="19.1">VCC</text>
<text x="51.2" y="26.5">RST</text>
<text x="136.2" y="25.4">D5</text>
<text x="136.2" y="27.3">D6</text>
<text x="136.2" y="29.2">D7</text>
<text x="210.8" y="27.3">GND</text>
<text x="238.5" y="24.5">VCC</text>
<text x="99" y="32.1">GND</text>
<text x="106.5" y="35.8">RX</text>
<text x="136.2" y="31">A6</text>
<text x="136.2" y="32.9">A1</text>
<text x="216.2" y="32.9">RX</text>
<text x="216.2" y="34.7">TX</text>
<text x="89.7" y="39.5">D2</text>
<text x="89.7" y="41.4">GPIO1</text>
<text x="106.5" y="41.4">TX</text>
<text x="216.2" y="38.5">D+</text>
<text x="216.2" y="40.3">D-</text>
<text x="246.1" y="36.6">DTR</text>
<text x="50.6" y="43.3">A0</text>
<text x="50.6" y="45.1">A1</text>
<text x="50.6" y="47">A2</text>
<text x="89.7" y="45.1">D5</text>
<text x="89.7" y="47">D6</text>
<text x="89.7" y="43.3">GPIO2</text>
<text x="33.9" y="48.8">GND</text>
<text x="48.7" y="50.7">GPIO0</text>
<text x="48.7" y="52.6">GPIO3</text>
<text x="50.6" y="48.8">A3</text>
<text x="89.7" y="48.8">D7</text>
<text x="130.7" y="53.7">MISO</text>
<text x="151.2" y="49.6">VCC</text>
<text x="50.6" y="54.4">A6</text>
<text x="50.6" y="56.3">A7</text>
<text x="91.6" y="58.1">RCLK</text>
<text x="91.6" y="56.3">OE</text>
<text x="91.6" y="54.4">MR</text>
<text x="91.6" y="60">MOSI</text>
<text x="130.7" y="55.6">SCLK</text>
<text x="130.7" y="57.5">RST</text>
<text x="149.6" y="55.6">MOSI</text>
<text x="210.8" y="58.9">GND</text>
<text x="91.6" y="61.9">MISO</text>
<text x="91.6" y="63.7">SCLK</text>
<text x="151.1" y="64.5">GND</text>
<text x="50.7" y="73">GND</text>
<text x="206.9" y="73.6">GND</text>
<text x="245.9" y="73.6">GND</text>
<text x="119.6" y="81.2">VCC</text>
<text x="204.9" y="83.1">D+</text>
<text x="244" y="83.1">D+</text>
<text x="43" y="89.6">VCC</text>
<text x="69.2" y="88.6">RX</text>
<text x="204.9" y="84.9">D-</text>
<text x="244" y="84.9">D-</text>
<text x="69.2" y="94.2">TX</text>
<text x="208.8" y="92.2">VCC</text>
<text x="247.9" y="92.2">VCC</text>
<text x="119.5" y="101.7">GND</text>
<text x="19.5" y="134.9">VCC</text>
<text x="22.7" y="150">OE</text>
<text x="22.7" y="144.4">MR</text>
<text x="22.7" y="146.3">SCLK</text>
<text x="22.7" y="148.1">RCLK</text>
<text x="63.6" y="144.4">MR</text>
<text x="63.6" y="146.3">SCLK</text>
<text x="63.6" y="148.1">RCLK</text>
<text x="63.6" y="150">OE</text>
<text x="106.5" y="150">OE</text>
<text x="106.5" y="148.1">RCLK</text>
<text x="106.5" y="146.3">SCLK</text>
<text x="106.5" y="144.4">MR</text>
<text x="157" y="146.3">VCC</text>
<text x="22.7" y="151.8">MOSI</text>
<text x="248" y="157.5">GPIO0</text>
<text x="248" y="159.4">GPIO3</text>
<text x="248" y="161.2">GPIO1</text>
<text x="26.6" y="166.8">VCC</text>
<text x="50.7" y="166.8">GND</text>
<text x="67.5" y="166.8">VCC</text>
<text x="91.6" y="166.8">GND</text>
<text x="110.3" y="166.8">VCC</text>
<text x="134.4" y="166.8">GND</text>
<text x="157" y="166.8">GND</text>
<text x="231.1" y="164.9">GND</text>
<text x="248" y="163.1">GPIO2</text>
<text x="248" y="164.9">VCC</text>
<text x="229.4" y="172.4">GND</text>
<text x="246.2" y="170.5">VCC</text>
</g>
<g font-size="1.7" fill="#000080">
<text x="51.2" y="22.3">C1</text>
<text x="59.9" y="22.8">U1</text>
<text x="147.4" y="23.6">P8</text>
<text x="41.3" y="26">R1</text>
<text x="41.3" y="29">1K</text>
<text x="51" y="24.2">0.1uF</text>
<text x="102.5" y="24.5">C2</text>
<text x="102.5" y="26.4">0.1uF</text>
<text x="225.6" y="27.3">U2</text>
<text x="244.8" y="27.1">R4</text>
<text x="244.8" y="29">0R</text>
<text x="37.4" y="34">Y2</text>
<text x="50.4" y="36">C5</text>
<text x="100.6" y="35.3">R2</text>
<text x="206.9" y="33.6">C9</text>
<text x="206.9" y="35.5">0.1uF</text>
<text x="37.4" y="39.5">16M</text>
<text x="37.4" y="41.2">C3</text>
<text x="44.8" y="41.2">C4</text>
<text x="50.4" y="41.2">0.1uF</text>
<text x="100.6" y="38.3">1K</text>
<text x="100.6" y="40.9">R3</text>
<text x="147.4" y="36.6">Header 5H</text>
<text x="37.4" y="43.1">22p</text>
<text x="44.8" y="43.1">22p</text>
<text x="100.6" y="43.9">1K</text>
<text x="214.4" y="44">Y3</text>
<text x="138.4" y="51.8">P7</text>
<text x="214.2" y="51.3">C10</text>
<text x="214.2" y="53.2">22p</text>
<text x="216.2" y="49.6">12M</text>
<text x="221.7" y="51.3">C11</text>
<text x="221.7" y="53.2">22p</text>
<text x="225.6" y="49.6">CH340T</text>
<text x="138.4" y="61.2">ICSP</text>
<text x="59.9" y="71.1">ATMEGA328P</text>
<text x="217" y="77.3">J1</text>
<text x="256.1" y="77.3">J1</text>
<text x="52.3" y="88.1">R5</text>
<text x="59.9" y="86.8">D1</text>
<text x="59.9" y="84.9">GREEN LED</text>
<text x="52.3" y="91.1">1K</text>
<text x="52.3" y="93.7">R6</text>
<text x="115.5" y="90.3">C6</text>
<text x="115.5" y="92.2">1uF</text>
<text x="123.1" y="90.3">C7</text>
<text x="123.1" y="92.2">0.1uF</text>
<text x="130.5" y="90.3">C8</text>
<text x="130.5" y="92.2">0.1uF</text>
<text x="217" y="90.3">Mini usb</text>
<text x="256.1" y="90.3">Mini usb</text>
<text x="52.3" y="96.7">1K</text>
<text x="59.9" y="97.9">D2</text>
<text x="59.9" y="99.8">GREEN LED</text>
<text x="21.7" y="140.4">R7</text>
<text x="21.7" y="142.2">10K</text>
<text x="33.8" y="142.4">U3</text>
<text x="74.8" y="142.4">U4</text>
<text x="117.6" y="142.4">U5</text>
<text x="153" y="155.4">C12</text>
<text x="160.4" y="155.4">C13</text>
<text x="167.9" y="155.4">C14</text>
<text x="192.1" y="155.6">P1</text>
<text x="206.9" y="155.6">P2</text>
<text x="221.8" y="155.6">P3</text>
<text x="236.7" y="155.6">P4</text>
<text x="253.5" y="155.6">P5</text>
<text x="153" y="157.2">0.1uF</text>
<text x="160.4" y="157.2">0.1uF</text>
<text x="167.9" y="157.2">0.1uF</text>
<text x="33.8" y="164.9">74HC595</text>
<text x="74.8" y="164.9">74HC595</text>
<text x="117.6" y="164.9">74HC595</text>
<text x="192.1" y="168.7">Header 5</text>
<text x="206.9" y="168.7">Header 5</text>
<text x="221.8" y="168.7">Header 5</text>
<text x="236.7" y="168.7">Header 5</text>
<text x="253.5" y="168.7">Header 5</text>
</g>
<g font-size="1.4" fill="#800000">
<text x="52.4" y="144.5">LCOL1</text>
<text x="52.4" y="146.3">LCOL2</text>
<text x="52.4" y="148.2">LCOL3</text>
<text x="93.5" y="144.5">LCOL8</text>
<text x="93.5" y="146.3">LCOL9</text>
<text x="93.5" y="148.2">LCOL10</text>
<text x="136.2" y="144.5">LROW1</text>
<text x="136.2" y="146.3">LROW2</text>
<text x="136.2" y="148.2">LROW3</text>
<text x="52.4" y="150.1">LCOL4</text>
<text x="52.4" y="151.9">LCOL5</text>
<text x="52.4" y="153.8">LCOL6</text>
<text x="52.4" y="155.6">LCOL7</text>
<text x="93.5" y="150.1">LCOL11</text>
<text x="93.5" y="151.9">LCOL12</text>
<text x="93.5" y="153.8">LCOL13</text>
<text x="93.5" y="155.6">LCOL14</text>
<text x="136.2" y="150.1">LROW4</text>
<text x="136.2" y="151.9">LROW5</text>
<text x="186.5" y="157.5">LROW5</text>
<text x="186.5" y="159.4">LROW2</text>
<text x="186.5" y="161.2">LROW3</text>
<text x="201.4" y="157.5">LCOL4</text>
<text x="201.4" y="159.4">LCOL2</text>
<text x="201.4" y="161.2">LCOL5</text>
<text x="216.2" y="157.5">LCOL6</text>
<text x="216.2" y="159.4">LCOL7</text>
<text x="216.2" y="161.2">LCOL10</text>
<text x="231.1" y="157.5">LCOL11</text>
<text x="231.1" y="159.4">LCOL13</text>
<text x="231.1" y="161.2">LCOL12</text>
<text x="186.5" y="163.1">LROW4</text>
<text x="186.5" y="164.9">LROW1</text>
<text x="201.4" y="163.1">LCOL3</text>
<text x="201.4" y="164.9">LCOL1</text>
<text x="216.2" y="163.1">LCOL9</text>
<text x="216.2" y="164.9">LCOL8</text>
<text x="231.1" y="163.1">LCOL14</text>
</g>
<g font-size=".8" fill="#000080">
<text x="218.1" y="83.8" transform="rotate(-90 218.1 83.8)">D+</text>
<text x="218.1" y="82" transform="rotate(-90 218.1 82)">ID</text>
<text x="218.1" y="80.3" transform="rotate(-90 218.1 80.3)">GND</text>
<text x="257.3" y="83.8" transform="rotate(-90 257.3 83.8)">D+</text>
<text x="257.3" y="82" transform="rotate(-90 257.3 82)">ID</text>
<text x="257.3" y="80.3" transform="rotate(-90 257.3 80.3)">GND</text>
<text x="218.1" y="87.5" transform="rotate(-90 218.1 87.5)">5V</text>
<text x="218.1" y="85.7" transform="rotate(-90 218.1 85.7)">D-</text>
<text x="257.3" y="87.5" transform="rotate(-90 257.3 87.5)">5V</text>
<text x="257.3" y="85.7" transform="rotate(-90 257.3 85.7)">D-</text>
</g>
</svg>
